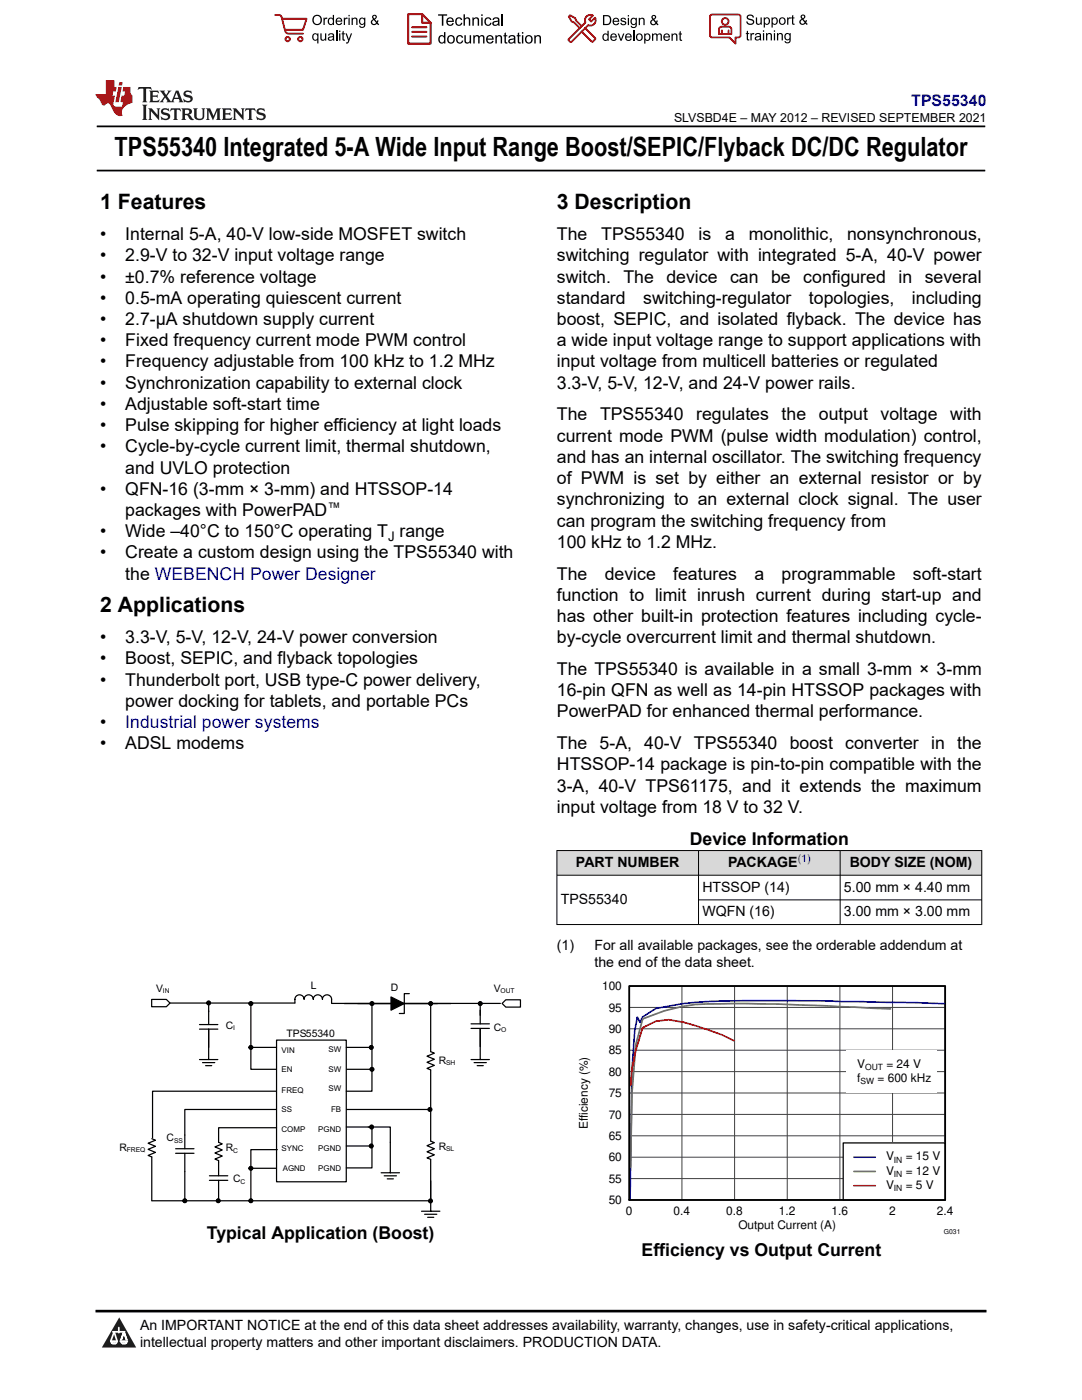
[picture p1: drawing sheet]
<svg xmlns="http://www.w3.org/2000/svg" width="216mm" height="279mm" viewBox="0 0 216 279" stroke-linecap="round" stroke-linejoin="round" font-family="sans-serif">
<path d="M19.3 25.2h177.3M19.3 34h177.3" fill="none" stroke="#000" stroke-width=".35"/>
<g fill="#d8d8d8">
<path d="M111.1 169.7h84.8v5h-84.8z" fill-rule="evenodd"/>
<path d="M111.2 169.8h28.1v4.8h-28.1z" fill-rule="evenodd"/>
<path d="M139.4 169.8h28.2v4.8h-28.2z" fill-rule="evenodd"/>
<path d="M167.7 169.8h28.1v4.8h-28.1z" fill-rule="evenodd"/>
</g>
<path d="M111.1 169.7h84.9M111.1 174.7h84.9M111.1 169.7v14.9M139.4 169.7v14.9M139.4 179.6h56.6M167.6 169.7v14.9M195.9 169.7v14.9M111.1 184.5h84.9" fill="none" stroke="#000" stroke-width=".2"/>
<path d="M78 199l2.7 1.3-2.7 1.3zM81.7 198.3h-1v4h-1M55.9 217.8h-25.5v9.3M68.7 200.3h21.3M86.1 221.4h-49.2v5.1" fill="none" stroke="#000" stroke-width=".24"/>
<path d="M78 199l2.7 1.3-2.7 1.3z" fill-rule="evenodd" fill="#000"/>
<path d="M55.2 207.6h13.9v28.3h-13.9z" fill-rule="evenodd" fill="#fff"/>
<g fill="none" stroke="#000" stroke-width=".24">
<path d="M33.9 200.2h24.9v-.8a.92 .92 0 0 1 1-.9 .92 .92 0 0 1 .9 .9 .92 .92 0 0 1 .9-.9 .92 .92 0 0 1 .9 .9 .92 .92 0 0 1 .9-.9 .92 .92 0 0 1 .9 .9 .92 .92 0 0 1 1-.9 .92 .92 0 0 1 .9 .9v.8M39.8 211.5h3.7M39.8 205.4h3.7M39.8 204.5h3.7M40.4 212.1h2.5M41 212.7h1.2M41.6 200.2v4.3M41.6 205.4v6.1M50.1 200.3v13.1h4.9M50.1 209h5.1M55.2 207.6h13.9v28.3h-13.9zM66.2 200.3h33.6"/>
<path d="M69.1 209h5M69.2 213.4h5M74.2 200.3v17.5h-5.1M85.9 200.3v9.6l.8 .3-1.5 .6 1.5 .6-1.5 .6 1.5 .6-1.5 .6 .7 .3v14.2l.8 .3-1.5 .6 1.5 .7-1.5 .6 1.5 .6-1.5 .6 .7 .3v8.2h-55.6M94 211.5h3.7M94 205.2h3.7M94 204.3h3.7M94.6 212.1h2.4M95.2 212.7h1.2M95.8 200.3v4M95.8 205.2v6.3M30.3 227.3l.7 .3-1.4 .6 1.4 .6-1.4 .6 1.4 .6-1.4 .6 .7 .3v8.7"/>
<path d="M35 230.2h3.7M35 229.3h3.7M36.9 226.5v2.8M36.9 230.2v9.4M41.8 234.7h3.6M41.8 235.6h3.6M43.6 235.6v3.6M50.1 233.2h4.9M55.2 225.1h-11.6v2.9l.8 .3-1.5 .6 1.5 .6-1.5 .6 1.5 .6-1.5 .6 .7 .3v3.1M55.3 229.4h-5.2v10.2M69.1 224.9h5.1v8.2h-5.1M69.1 228.7h5"/>
<path d="M73.5 224.9h4.4v9.2M76.1 234.1h3.6M76.7 234.7h2.4M77.3 235.3h1.2"/>
<circle cx="41.6" cy="200.2" r=".37"/>
<circle cx="50.1" cy="200.3" r=".37"/>
<circle cx="50.1" cy="209" r=".37"/>
<circle cx="74.1" cy="209" r=".37"/>
<circle cx="74.2" cy="213.4" r=".37"/>
<circle cx="74.2" cy="200.3" r=".37"/>
<circle cx="85.9" cy="200.3" r=".37"/>
<circle cx="95.8" cy="200.3" r=".37"/>
<circle cx="36.9" cy="239.6" r=".37"/>
<circle cx="43.5" cy="239.6" r=".37"/>
<circle cx="50.1" cy="233.2" r=".37"/>
<circle cx="50.1" cy="239.6" r=".37"/>
<circle cx="74.1" cy="228.7" r=".37"/>
<circle cx="74.2" cy="224.9" r=".36"/>
<circle cx="85.8" cy="221.4" r=".37"/>
</g>
<g fill="#000">
<circle cx="41.6" cy="200.2" r=".37"/>
<circle cx="50.1" cy="200.3" r=".37"/>
<circle cx="50.1" cy="209" r=".37"/>
<circle cx="74.1" cy="209" r=".37"/>
<circle cx="74.2" cy="213.4" r=".37"/>
<circle cx="74.2" cy="200.3" r=".37"/>
<circle cx="85.9" cy="200.3" r=".37"/>
<circle cx="95.8" cy="200.3" r=".37"/>
<circle cx="36.9" cy="239.6" r=".37"/>
<circle cx="43.5" cy="239.6" r=".37"/>
<circle cx="50.1" cy="233.2" r=".37"/>
<circle cx="50.1" cy="239.6" r=".37"/>
<circle cx="74.1" cy="228.7" r=".37"/>
<circle cx="74.2" cy="224.9" r=".36"/>
<circle cx="85.8" cy="221.4" r=".37"/>
</g>
<g fill="none" stroke="#000" stroke-width=".2">
<circle cx="41.6" cy="200.2" r=".37"/>
<circle cx="50.1" cy="200.3" r=".37"/>
<circle cx="50.1" cy="209" r=".37"/>
<circle cx="74.1" cy="209" r=".37"/>
<circle cx="74.2" cy="213.4" r=".37"/>
<circle cx="74.2" cy="200.3" r=".37"/>
<circle cx="85.9" cy="200.3" r=".37"/>
<circle cx="95.8" cy="200.3" r=".37"/>
<circle cx="36.9" cy="239.6" r=".37"/>
<circle cx="43.5" cy="239.6" r=".37"/>
<circle cx="50.1" cy="233.2" r=".37"/>
<circle cx="50.1" cy="239.6" r=".37"/>
<circle cx="74.1" cy="228.7" r=".37"/>
<circle cx="74.2" cy="224.9" r=".36"/>
<circle cx="85.8" cy="221.4" r=".37"/>
</g>
<path d="M30.3 199.5h2.9l.7 .7-.7 .7h-2.9z" fill-rule="evenodd" fill="#fff"/>
<path d="M30.3 199.5h2.9l.7 .7-.7 .7h-2.9z" fill="none" stroke="#000" stroke-width=".24"/>
<path d="M100.2 200.3l.7-.8h3v1.5h-3z" fill-rule="evenodd" fill="#fff"/>
<g fill="none" stroke="#000" stroke-width=".24">
<path d="M100.2 200.3l.7-.8h3v1.5h-3zM85.9 235.7v6M84.1 241.7h3.7M84.7 242.3h2.5M85.3 242.9h1.3"/>
<circle cx="85.9" cy="239.7" r=".37"/>
</g>
<circle cx="85.9" cy="239.7" r=".37" fill="#000"/>
<circle cx="85.9" cy="239.7" r=".37" fill="none" stroke="#000" stroke-width=".2"/>
<path d="M125.6 196.8h63v42.7h-63z" fill="none" stroke="#000" stroke-width=".25"/>
<g fill="none" stroke="#414141" stroke-width=".2">
<path d="M125.6 196.8h63v42.7h-63zM136.1 196.8v42.7M146.6 196.8v42.7M157.1 196.8v42.7M167.6 196.8v42.7M178.1 196.8v42.7M125.6 218.1h63M125.6 213.9h63M125.6 209.6h63M125.6 205.3h63M125.6 201.1h63M125.6 235.2h63"/>
<path d="M125.6 230.9h63M125.6 226.7h63M125.6 222.4h63"/>
</g>
<path d="M188.7 200.3l-25.9-.6a361.8 361.8 0 0 0-24 .3l-2.6 .3-5.3 1-2.7 1.6-.5 1.1-.5-1-.6 2.8-.5 7.5-.4 26.2" fill="none" stroke="#00f" stroke-width=".34"/>
<path d="M177.7 201.3l-12.8-.6a335.3 335.3 0 0 0-26.2-.2 38 38 0 0 0-10.5 2.8l-1.3 5.2-.8 9.8-.3 14.6" fill="none" stroke="#6e8a3d" stroke-width=".34"/>
<path d="M146.4 207.7a44.6 44.6 0 0 0-13-4.2l-2.6 .3-2.6 1.3-1.3 4.5-.8 3.7-.3 3.3" fill="none" stroke="#f00" stroke-width=".34"/>
<path d="M168.3 228.1h20.3v11.4h-20.3z" fill="#fff"/>
<path d="M168.3 228.1h20.3v11.4h-20.3z" fill="none" stroke="#000" stroke-width=".25"/>
<path d="M170.4 230.9h4.3" fill="none" stroke="#00f" stroke-width=".34"/>
<path d="M170.4 233.8h4.3" fill="none" stroke="#6e8a3d" stroke-width=".34"/>
<path d="M170.4 236.6h4.3" fill="none" stroke="#f00" stroke-width=".34"/>
<path d="M168.9 209.6h18v8.5h-18z" fill="#fff"/>
<path d="M125.6 196.8h63v42.7h-63z" fill="none" stroke="#000" stroke-width=".34"/>
<path d="M0 0h215.9v23.8h-215.9z" fill-rule="evenodd" fill="#fff"/>
<path d="M27.7 17.4l-.2 .6 .5-.3h.6v.1v2.2l-.2 .4h1l-.2-.4v-2.2v-.1h.5l.5 .3-.1-.6zM29.8 18.1l.2 .4v1.5l-.2 .4h1.9l.1-.6a1.08 1.08 0 0 1-1.3 .2v-.7h.6l.4 .2v-.6l-.4 .2h-.6v-.6l.2-.1a1 1 0 0 1 1 .2l-.1-.5zM31.8 18.1l1 1.1-1 1.2h.9l-.2-.2 .4-.7 .5 .7-.2 .2h1.6l-.2-.2 .1-.4h1l.1 .4-.1 .2h.9l-.2-.3-.8-2h-.5l-1 2.2-.8-1.1 .9-1.1h-.8l.2 .2-.5 .7-.3-.7 .1-.2zM35.2 18.5l.4 1h-.8zM36.8 18.2a.65 .65 0 0 0-.2 .7 .65 .65 0 0 0 .6 .5l.7 .2 .1 .2a.79 .79 0 0 1-.7 .4 .79 .79 0 0 1-.7-.5l.1 .7 .2-.1a.93 .93 0 0 0 1.1 .1 .93 .93 0 0 0 .4-1 1.46 1.46 0 0 0-1.2-.6l-.1-.3a1.09 1.09 0 0 1 1.2 .2l-.2-.6-.1 .1-.6-.2zM28.4 20.9l.2 .4v2.3l-.2 .3h1l-.2-.3v-2.3l.2-.4zM29.6 21.6l.2 .4v1.6l-.2 .3h.8l-.3-.3v-1.4l1.7 1.8v-2l.2-.4h-.8l.2 .2 .1 1.1-1.2-1.3zM32.3 21.8a.65 .65 0 0 0-.2 .7 .65 .65 0 0 0 .7 .4l.6 .2 .1 .2a.79 .79 0 0 1-.7 .4 .79 .79 0 0 1-.7-.5l.1 .7 .2-.1a.93 .93 0 0 0 1.1 .1 .93 .93 0 0 0 .4-.9 1.46 1.46 0 0 0-1.2-.6l-.1-.4a1.09 1.09 0 0 1 1.2 .2l-.2-.6-.1 .1-.6-.1zM34.1 21.6l-.1 .7a.63 .63 0 0 1 .7-.4l.1 1.7-.3 .3h1l-.2-.3v-1.7a.66 .66 0 0 1 .8 .4l-.1-.7zM36.2 21.6l.2 .4v1.6l-.2 .3h.9l-.2-.2v-.7h.5l.1 .2a.79 .79 0 0 0 1.2 .6l-1-.9a.61 .61 0 0 0 .6-.6 .61 .61 0 0 0-.5-.6zM36.9 21.9h.2a.47 .47 0 0 1 .5 .1 .47 .47 0 0 1 .1 .5l-.2 .2h-.6zM38.5 21.6l.2 .2a2.27 2.27 0 0 0 .4 2 1.04 1.04 0 0 0 1.7-.7v-1.3l.2-.2h-.8l.2 .4v1.1a.6 .6 0 0 1-.6 .6 .6 .6 0 0 1-.6-.6v-1.1l.3-.4zM41.1 21.6l.2 .4v1.6l-.2 .3h.7l-.2-.3v-1.5l.9 1.9 .8-1.9v1.5l-.2 .3h1l-.3-.3v-1.6l.3-.4h-.8l-.7 1.5-.7-1.5zM44.3 21.6l.2 .4v1.6l-.2 .3h1.9l.1-.5a1.09 1.09 0 0 1-1.3 .1v-.6h.6l.4 .1v-.6l-.4 .2h-.6v-.6l.2-.1a1.01 1.01 0 0 1 1 .3l-.1-.6zM46.4 21.6l.3 .4v1.6l-.3 .3h.8l-.2-.3v-1.4l1.6 1.8v-2l.2-.4h-.7l.2 .2v1.1l-1.2-1.3zM49 21.6l-.1 .7a.63 .63 0 0 1 .8-.4v1.7l-.3 .3h1l-.2-.3v-1.7a.66 .66 0 0 1 .8 .4l-.1-.7zM51.4 21.8a.65 .65 0 0 0-.2 .7 .65 .65 0 0 0 .6 .4l.6 .2 .2 .2a.79 .79 0 0 1-.8 .4 .79 .79 0 0 1-.6-.5l.1 .7 .2-.1a.93 .93 0 0 0 1 .1 .93 .93 0 0 0 .5-.9 1.46 1.46 0 0 0-1.3-.6l-.1-.4a1.09 1.09 0 0 1 1.3 .2l-.2-.6-.2 .1-.5-.1z" fill="#231f20"/>
<path d="M21.1 16v2.8h-2.1l.1 .3 .9 1a.95 .95 0 0 0 .9 .9 .59 .59 0 0 1 .6-.4 .59 .59 0 0 1 .5 .4l.4 .8a1.59 1.59 0 0 0 2.1 1.3 1.61 1.61 0 0 1 1-2.2l1-.4-.1-1.5a1.59 1.59 0 0 1-.4-1.6h-1.4l-.2 .9h.5l-.1 .8h-.5l-.2 1v.2l.4 .1-.2 .9h-.6a.73 .73 0 0 1-1.1-.7l.3-1.5h-.5l.2-.8h.5l.2-.9h-.5v-1.4zM23.6 17.4l-.6 3h.7l.6-3zM23.8 16.4l-.1 .7h.7l.1-.7z" fill="#ed1c24"/>
<g fill="#000">
<path d="M62.3 4a1 1 0 0 1 2 0 1 1 0 0 1-2 0zM62.8 3.4a.78 .78 0 0 0-.1 1.1 .78 .78 0 0 0 1.1 .1 .78 .78 0 0 0 .1-1.1 .78 .78 0 0 0-1.1-.1z" fill-rule="evenodd"/>
<path d="M62.5 6.8l.4-.2 .4 .3v-.2h.2v2h-.2v-.7a.68 .68 0 0 1-.9-.1 .68 .68 0 0 1 0-.9zM62.6 7a.51 .51 0 0 0-.1 .6 .51 .51 0 0 0 .7 .2 .51 .51 0 0 0 .1-.7 .51 .51 0 0 0-.7-.1z" fill-rule="evenodd"/>
<path d="M64.5 3.5h.3v.3l.1-.3h.3l.1 .1-.1 .2a.32 .32 0 0 0-.3 0 .32 .32 0 0 0-.1 .4v.8h-.3z" fill-rule="evenodd"/>
<path d="M63.9 6.7h.3v.8a.36 .36 0 0 0 .3 .4 .36 .36 0 0 0 .4-.5v-.7h.2v1.4h-.2v-.2a.51 .51 0 0 1-.6 .2 .51 .51 0 0 1-.4-.5z" fill-rule="evenodd"/>
<path d="M65.6 3.7l.4-.2 .4 .2v-.7h.3v2h-.3v-.2a.7 .7 0 0 1-1-.1 .7 .7 0 0 1 .2-1zM65.8 3.8a.51 .51 0 0 0-.1 .7 .51 .51 0 0 0 .6 .2 .51 .51 0 0 0 .1-.7 .51 .51 0 0 0-.6-.2z" fill-rule="evenodd"/>
<path d="M65.6 6.8a.66 .66 0 0 1 .8-.1 .66 .66 0 0 1 .3 .8v.6h-.2l-.1-.2a.52 .52 0 0 1-.7 .2 .52 .52 0 0 1-.2-.6l.3-.2a.42 .42 0 0 0 .6-.3l-.3-.2-.3 .1-.1 .2h-.3zM65.7 7.6a.35 .35 0 0 0 .3 .4 .35 .35 0 0 0 .4-.4v-.2z" fill-rule="evenodd"/>
<path d="M67.7 6.1h.2v.3h-.2zM67.7 6.7h.2v1.4h-.2z" fill-rule="evenodd"/>
<path d="M67.1 3.7a.68 .68 0 0 1 .9-.1 .68 .68 0 0 1 .3 .7h-1.1a.42 .42 0 0 0 .3 .5 .42 .42 0 0 0 .5-.3h.3a.73 .73 0 0 1-1.1 .4 .73 .73 0 0 1-.1-1.2zM67.4 3.8l-.2 .3h.8l-.2-.4z" fill-rule="evenodd"/>
<path d="M68.6 3.5h.2v.3l.2-.3h.3l.1 .1-.1 .2a.32 .32 0 0 0-.4 0 .32 .32 0 0 0-.1 .4v.8h-.2z" fill-rule="evenodd"/>
<path d="M68.3 6.3l.3-.1v.5h.2v.1h-.2v.9l.3 .4a.36 .36 0 0 1-.4 0 .36 .36 0 0 1-.2-.4v-.9h-.1v-.1h.1z" fill-rule="evenodd"/>
<path d="M68.9 6.7h.3l.4 1.1 .4-1.1h.3l-.6 1.4a.51 .51 0 0 1-.6 .6l-.1-.3h.3l.2-.3z" fill-rule="evenodd"/>
<path d="M69.5 3h.3v.3h-.3zM69.5 3.5h.3v1.5h-.3z" fill-rule="evenodd"/>
<path d="M70.2 3.5h.2v.2a.52 .52 0 0 1 .6-.2 .52 .52 0 0 1 .3 .6v.9h-.2v-.9a.34 .34 0 0 0-.3-.4 .34 .34 0 0 0-.4 .3v1h-.2z" fill-rule="evenodd"/>
<path d="M71.8 3.7l.4-.2 .5 .2v-.2h.2v1.3a.64 .64 0 0 1-.5 .8 .64 .64 0 0 1-.7-.5h.2a.41 .41 0 0 0 .5 .2 .41 .41 0 0 0 .2-.5 .69 .69 0 0 1-.9-.1 .69 .69 0 0 1 .1-1zM72 3.8a.5 .5 0 0 0-.1 .7 .5 .5 0 0 0 .7 .1 .5 .5 0 0 0 .1-.6 .5 .5 0 0 0-.7-.2z" fill-rule="evenodd"/>
<path d="M74.4 3.1a.47 .47 0 0 1 .7 .1 .47 .47 0 0 1-.3 .7l.4 .4 .1-.3 .2 .1-.1 .4 .3 .3-.2 .2-.3-.3a.63 .63 0 0 1-1 .1 .63 .63 0 0 1 .3-1l-.3-.4zM74.5 3.4a.27 .27 0 0 0 .5 0 .27 .27 0 0 0-.5 0zM74.4 4.1a.4 .4 0 0 0 0 .6 .4 .4 0 0 0 .6-.1l-.4-.6z" fill-rule="evenodd"/>
<path d="M87.4 2.9h1.8v.2h-.7v2h-.3v-2h-.8z" fill-rule="evenodd"/>
<path d="M87.6 7.2l.5-.2 .5 .2v-.8h.3v2.3h-.3v-.2a.76 .76 0 0 1-1-.1 .76 .76 0 0 1-.1-1zM87.9 7.4a.58 .58 0 0 0-.2 .7 .58 .58 0 0 0 .8 .2 .58 .58 0 0 0 .1-.7 .58 .58 0 0 0-.7-.2z" fill-rule="evenodd"/>
<path d="M89.5 7.2a.81 .81 0 0 1 1.1 .1 .81 .81 0 0 1-.2 1.2 .81 .81 0 0 1-1.1-.2l-.1-.7zM89.6 7.4a.57 .57 0 0 0 0 .8 .57 .57 0 0 0 .8 0 .57 .57 0 0 0 0-.7 .57 .57 0 0 0-.8-.1z" fill-rule="evenodd"/>
<path d="M89.3 3.7a.77 .77 0 0 1 .9-.2 .77 .77 0 0 1 .4 .9h-1.3a.48 .48 0 0 0 .4 .5 .48 .48 0 0 0 .6-.3h.3a.83 .83 0 0 1-1.3 .4 .83 .83 0 0 1 0-1.3zM89.5 3.8l-.2 .4h1l-.3-.5z" fill-rule="evenodd"/>
<path d="M91 3.7a.7 .7 0 0 1 1.2 .3h-.2a.45 .45 0 0 0-.6-.3 .45 .45 0 0 0-.3 .6 .45 .45 0 0 0 .3 .6 .45 .45 0 0 0 .6-.4l.3 .1a.76 .76 0 0 1-1.1 .5 .76 .76 0 0 1-.3-1.1z" fill-rule="evenodd"/>
<path d="M91.2 7.2a.7 .7 0 0 1 1.2 .3l-.3 .1a.45 .45 0 0 0-.5-.4 .45 .45 0 0 0-.3 .7 .45 .45 0 0 0 .3 .6 .45 .45 0 0 0 .6-.4h.2a.76 .76 0 0 1-1 .5 .76 .76 0 0 1-.4-1.1z" fill-rule="evenodd"/>
<path d="M92.5 2.9h.3v.8a.59 .59 0 0 1 .7-.2 .59 .59 0 0 1 .3 .6v1h-.2v-1a.4 .4 0 0 0-.5-.4 .4 .4 0 0 0-.3 .5v.9h-.3z" fill-rule="evenodd"/>
<path d="M92.7 7h.2v.9a.41 .41 0 0 0 .5 .6 .41 .41 0 0 0 .3-.6v-.9h.3v1.7h-.3v-.3a.58 .58 0 0 1-.7 .3 .58 .58 0 0 1-.3-.7z" fill-rule="evenodd"/>
<path d="M94.3 3.5h.2v.2a.59 .59 0 0 1 .7-.2 .59 .59 0 0 1 .4 .6v1h-.3v-1a.41 .41 0 0 0-.4-.4 .41 .41 0 0 0-.4 .5v.9h-.2z" fill-rule="evenodd"/>
<path d="M94.4 7h.3v.3a.56 .56 0 0 1 1 0 .54 .54 0 0 1 .6-.3 .54 .54 0 0 1 .4 .5v1.2h-.3v-1.1a.34 .34 0 0 0-.3-.4 .34 .34 0 0 0-.4 .3v1.2h-.3v-1.1a.38 .38 0 0 0-.5-.3 .38 .38 0 0 0-.2 .5v.9h-.3z" fill-rule="evenodd"/>
<path d="M96 2.9h.3v.3h-.3zM96 3.5h.3v1.6h-.3z" fill-rule="evenodd"/>
<path d="M96.8 3.7a.7 .7 0 0 1 1.3 .3h-.3a.45 .45 0 0 0-.6-.3 .45 .45 0 0 0-.3 .6 .45 .45 0 0 0 .3 .6 .45 .45 0 0 0 .6-.4l.3 .1a.76 .76 0 0 1-1.1 .5 .76 .76 0 0 1-.3-1.1z" fill-rule="evenodd"/>
<path d="M97.2 7.2a.77 .77 0 0 1 .9-.1 .77 .77 0 0 1 .4 .8h-1.2a.48 .48 0 0 0 .3 .6 .48 .48 0 0 0 .6-.4l.3 .1a.83 .83 0 0 1-1.3 .3 .83 .83 0 0 1 0-1.3zM97.4 7.4l-.1 .3h.9l-.2-.4z" fill-rule="evenodd"/>
<path d="M98.8 7h.3v.3a.59 .59 0 0 1 .7-.3 .59 .59 0 0 1 .4 .7v1h-.3v-1a.41 .41 0 0 0-.5-.5 .41 .41 0 0 0-.3 .6v.9h-.3z" fill-rule="evenodd"/>
<path d="M98.4 3.7a.74 .74 0 0 1 1-.2 .74 .74 0 0 1 .3 .9v.7h-.3v-.2a.59 .59 0 0 1-.8 .3 .59 .59 0 0 1-.3-.8l1.1-.3a.42 .42 0 0 0-.4-.4 .42 .42 0 0 0-.5 .3h-.2zM98.6 4.5a.36 .36 0 0 0 .2 .5 .36 .36 0 0 0 .5-.2l.1-.5z" fill-rule="evenodd"/>
<path d="M100.7 6.6l.2-.1v.5h.3v.2h-.3v1l.1 .2h.2l.1 .3a.41 .41 0 0 1-.5-.1 .41 .41 0 0 1-.1-.4v-1h-.2v-.2h.2z" fill-rule="evenodd"/>
<path d="M101.6 7.2a.74 .74 0 0 1 .9-.2 .74 .74 0 0 1 .3 1l.1 .7h-.3v-.2a.59 .59 0 0 1-.8 .2 .59 .59 0 0 1-.3-.8l1-.3a.42 .42 0 0 0-.3-.4 .42 .42 0 0 0-.5 .3h-.3zM101.8 8.1a.36 .36 0 0 0 .1 .5 .36 .36 0 0 0 .5-.3l.2-.4z" fill-rule="evenodd"/>
<path d="M103.3 6.6l.3-.1v.5h.3v.2h-.3v1l.1 .2h.2v.3a.41 .41 0 0 1-.5-.1 .41 .41 0 0 1-.1-.4v-1h-.2v-.2h.2z" fill-rule="evenodd"/>
<path d="M104.1 6.4h.3v.3h-.3zM104.1 7h.3v1.7h-.3z" fill-rule="evenodd"/>
<path d="M105 7.2a.81 .81 0 0 1 1.1 .1 .81 .81 0 0 1-.1 1.2 .81 .81 0 0 1-1.2-.2v-.7zM105.2 7.4a.57 .57 0 0 0-.1 .8 .57 .57 0 0 0 .8 0 .57 .57 0 0 0 0-.7 .57 .57 0 0 0-.7-.1z" fill-rule="evenodd"/>
<path d="M106.6 7h.3v.3a.59 .59 0 0 1 .7-.3 .59 .59 0 0 1 .4 .7v1h-.3v-1a.41 .41 0 0 0-.5-.5 .41 .41 0 0 0-.3 .6v.9h-.3z" fill-rule="evenodd"/>
<path d="M120.3 3h.7a1 1 0 0 1 1 1 1 1 0 0 1-1 1h-.7zM120.6 3.2v1.6h.4a.77 .77 0 0 0 .7-.8 .77 .77 0 0 0-.7-.8z" fill-rule="evenodd"/>
<path d="M120.4 6.9l.4-.2 .4 .2v-.8h.3v2h-.3v-.1a.7 .7 0 0 1-.9-.2 .7 .7 0 0 1 .1-.9zM120.6 7a.51 .51 0 0 0-.1 .7 .51 .51 0 0 0 .6 .1 .51 .51 0 0 0 .1-.6 .51 .51 0 0 0-.6-.2z" fill-rule="evenodd"/>
<path d="M122 6.9a.68 .68 0 0 1 .8-.2 .68 .68 0 0 1 .3 .8h-1.1a.42 .42 0 0 0 .3 .5 .42 .42 0 0 0 .5-.3h.3a.73 .73 0 0 1-1.1 .3 .73 .73 0 0 1 0-1.1zM122.2 7l-.2 .3h.8l-.2-.4z" fill-rule="evenodd"/>
<path d="M122.4 3.7a.68 .68 0 0 1 .8-.1 .68 .68 0 0 1 .4 .8h-1.1a.42 .42 0 0 0 .3 .4 .42 .42 0 0 0 .5-.3l.3 .1a.73 .73 0 0 1-1.2 .3 .73 .73 0 0 1 0-1.2zM122.6 3.8l-.1 .3h.8l-.2-.3z" fill-rule="evenodd"/>
<path d="M123.9 3.7l.1-.1a.62 .62 0 0 1 .9 .3l-.2 .1a.29 .29 0 0 0-.3-.3 .29 .29 0 0 0-.3 .3l.1 .1a.58 .58 0 0 1 .6 .1 .58 .58 0 0 1 .1 .6 .67 .67 0 0 1-1.1-.2l.2-.1a.33 .33 0 0 0 .4 .4 .33 .33 0 0 0 .3-.4 .71 .71 0 0 1-.9-.6z" fill-rule="evenodd"/>
<path d="M123.3 6.7h.2l.4 1.2 .4-1.2h.3l-.6 1.4h-.2z" fill-rule="evenodd"/>
<path d="M125.3 3h.2v.3h-.2zM125.3 3.6h.2v1.4h-.2z" fill-rule="evenodd"/>
<path d="M124.9 6.9a.68 .68 0 0 1 .8-.2 .68 .68 0 0 1 .4 .8h-1.1a.42 .42 0 0 0 .3 .5 .42 .42 0 0 0 .5-.3h.3a.73 .73 0 0 1-1.2 .3 .73 .73 0 0 1 0-1.1zM125.1 7l-.1 .3h.8l-.2-.4z" fill-rule="evenodd"/>
<path d="M126 3.7l.4-.2 .4 .2v-.1h.3v1.2a.64 .64 0 0 1-.5 .8 .64 .64 0 0 1-.8-.5l.3 .1a.41 .41 0 0 0 .5 .2 .41 .41 0 0 0 .2-.6 .69 .69 0 0 1-.9-.1 .69 .69 0 0 1 .1-1zM126.2 3.9a.5 .5 0 0 0-.1 .6 .5 .5 0 0 0 .6 .2 .5 .5 0 0 0 .2-.7 .5 .5 0 0 0-.7-.1z" fill-rule="evenodd"/>
<path d="M126.9 7.4a.73 .73 0 0 1 1.4 0 .73 .73 0 0 1-1.4 0zM127.3 7a.5 .5 0 0 0-.1 .7 .5 .5 0 0 0 .7 0 .5 .5 0 0 0 0-.6 .5 .5 0 0 0-.6-.1z" fill-rule="evenodd"/>
<path d="M127.5 3.6h.2v.2a.52 .52 0 0 1 .6-.3 .52 .52 0 0 1 .3 .6v.9h-.2v-.9a.34 .34 0 0 0-.3-.4 .34 .34 0 0 0-.4 .3v1h-.2z" fill-rule="evenodd"/>
<path d="M128.5 6.7h.3v.2a.67 .67 0 0 1 .9 0 .67 .67 0 0 1 0 .9 .55 .55 0 0 1-.9 .2v.7h-.3zM128.9 7a.5 .5 0 0 0-.1 .7 .5 .5 0 0 0 .6 .1 .5 .5 0 0 0 .2-.6 .5 .5 0 0 0-.7-.2z" fill-rule="evenodd"/>
<path d="M130.1 6.7h.2v.2a.49 .49 0 0 1 .9 0l.4-.2a.42 .42 0 0 1 .5 .4v1h-.3v-.9a.3 .3 0 0 0-.2-.3 .3 .3 0 0 0-.4 .2v1h-.2v-.9a.33 .33 0 0 0-.5-.3 .33 .33 0 0 0-.2 .5v.7h-.2z" fill-rule="evenodd"/>
<path d="M130.1 3.1a.47 .47 0 0 1 .8 .1 .47 .47 0 0 1-.3 .7l.3 .4 .1-.2h.3l-.2 .5 .3 .3-.2 .2-.3-.3a.63 .63 0 0 1-1 .1 .63 .63 0 0 1 .3-1l-.2-.5zM130.2 3.5a.27 .27 0 0 0 .5 0 .27 .27 0 0 0-.5 0zM130.2 4.1a.4 .4 0 0 0 0 .7 .4 .4 0 0 0 .6-.2l-.5-.6z" fill-rule="evenodd"/>
<path d="M132.5 6.9a.68 .68 0 0 1 .9-.2 .68 .68 0 0 1 .3 .8h-1.1a.42 .42 0 0 0 .3 .5 .42 .42 0 0 0 .5-.3h.3a.73 .73 0 0 1-1.1 .3 .73 .73 0 0 1-.1-1.1zM132.7 7l-.1 .3h.8l-.2-.4z" fill-rule="evenodd"/>
<path d="M134 6.7h.2v.2a.52 .52 0 0 1 .6-.2 .52 .52 0 0 1 .4 .6v.8h-.3v-.8a.34 .34 0 0 0-.2-.4 .34 .34 0 0 0-.4 .2l-.1 1h-.2z" fill-rule="evenodd"/>
<path d="M135.6 6.3l.2-.1v.5h.3v.2h-.3v.8l.3 .4a.36 .36 0 0 1-.4 0 .36 .36 0 0 1-.1-.4v-.8h-.2v-.2h.2z" fill-rule="evenodd"/>
<path d="M149.2 3a.8 .8 0 0 1 1.2 .5h-.2a.44 .44 0 0 0-.5-.4 .44 .44 0 0 0-.4 .5l.2 .1a.9 .9 0 0 1 1 .8 .84 .84 0 0 1-.9 .5 .84 .84 0 0 1-.7-.7h.3a.52 .52 0 0 0 .5 .5 .52 .52 0 0 0 .5-.6l-.2-.1a.85 .85 0 0 1-1-.8z" fill-rule="evenodd"/>
<path d="M149 6.3l.3-.2v.5h.2v.2h-.2v.9l.2 .4a.36 .36 0 0 1-.4-.1 .36 .36 0 0 1-.1-.4v-.8h-.2v-.2h.2z" fill-rule="evenodd"/>
<path d="M149.7 6.6h.3v.2l.1-.2h.3l.1 .1-.1 .2a.32 .32 0 0 0-.3 0 .32 .32 0 0 0-.1 .4v.8h-.3z" fill-rule="evenodd"/>
<path d="M150.7 6.8a.66 .66 0 0 1 .9-.2 .66 .66 0 0 1 .3 .9v.6h-.2l-.1-.2a.52 .52 0 0 1-.7 .2 .52 .52 0 0 1-.2-.7l.2-.1a.42 .42 0 0 0 .7-.3l-.3-.2h-.3l-.1 .3-.3-.1zM150.9 7.5a.35 .35 0 0 0 .3 .5 .35 .35 0 0 0 .4-.4v-.3z" fill-rule="evenodd"/>
<path d="M150.8 3.5h.3v.8a.36 .36 0 0 0 .3 .5 .36 .36 0 0 0 .4-.5v-.8h.2v1.4h-.2v-.2a.51 .51 0 0 1-.6 .3 .51 .51 0 0 1-.4-.6z" fill-rule="evenodd"/>
<path d="M152.2 6.1h.3v.2h-.3zM152.2 6.6h.3v1.5h-.3z" fill-rule="evenodd"/>
<path d="M152.4 3.5h.2v.2a.67 .67 0 0 1 .9 0 .67 .67 0 0 1 .1 .9 .55 .55 0 0 1-1 .2v.7h-.2zM152.7 3.8a.5 .5 0 0 0-.1 .7 .5 .5 0 0 0 .7 .1 .5 .5 0 0 0 .1-.6 .5 .5 0 0 0-.7-.2z" fill-rule="evenodd"/>
<path d="M152.9 6.6h.2v.2a.52 .52 0 0 1 .6-.2 .52 .52 0 0 1 .3 .6v.9h-.2v-.9a.34 .34 0 0 0-.3-.4 .34 .34 0 0 0-.4 .2v1.1h-.2z" fill-rule="evenodd"/>
<path d="M153.9 3.5h.3v.2a.67 .67 0 0 1 .9 0 .67 .67 0 0 1 0 .9 .55 .55 0 0 1-.9 .2v.7h-.3zM154.3 3.8a.5 .5 0 0 0-.1 .7 .5 .5 0 0 0 .6 .1 .5 .5 0 0 0 .2-.6 .5 .5 0 0 0-.7-.2z" fill-rule="evenodd"/>
<path d="M154.4 6.1h.3v.2h-.3zM154.4 6.6h.3v1.5h-.3z" fill-rule="evenodd"/>
<path d="M155 6.6h.3v.2a.52 .52 0 0 1 .6-.2 .52 .52 0 0 1 .3 .6v.9h-.2v-.9a.34 .34 0 0 0-.3-.4 .34 .34 0 0 0-.4 .2v1.1h-.3z" fill-rule="evenodd"/>
<path d="M155.4 4.2a.75 .75 0 0 1 1.5 0 .75 .75 0 0 1-1.5 0zM155.8 3.8a.5 .5 0 0 0-.1 .7 .5 .5 0 0 0 .8 0 .5 .5 0 0 0 0-.7 .5 .5 0 0 0-.7 0z" fill-rule="evenodd"/>
<path d="M156.7 6.8l.4-.2 .5 .2v-.2h.2v1.3a.64 .64 0 0 1-.5 .7 .64 .64 0 0 1-.8-.4h.3a.41 .41 0 0 0 .5 .2 .41 .41 0 0 0 .2-.5 .69 .69 0 0 1-.9-.1 .69 .69 0 0 1 .1-1zM156.9 6.9a.5 .5 0 0 0-.1 .7 .5 .5 0 0 0 .6 .1 .5 .5 0 0 0 .2-.7 .5 .5 0 0 0-.7-.1z" fill-rule="evenodd"/>
<path d="M157.1 3.5h.2v.2l.1-.2h.3h.2l-.1 .3a.32 .32 0 0 0-.4 0 .32 .32 0 0 0-.1 .4v.7h-.2z" fill-rule="evenodd"/>
<path d="M158 3.1l.3-.1v.5h.2v.2h-.2v.8l.3 .4a.36 .36 0 0 1-.4 0 .36 .36 0 0 1-.2-.4v-.8h-.1v-.2h.1z" fill-rule="evenodd"/>
<path d="M159.9 3a.47 .47 0 0 1 .7 .1 .47 .47 0 0 1-.3 .7l.4 .5 .1-.3h.2l-.1 .5 .3 .3-.2 .2-.3-.3a.63 .63 0 0 1-1 .1 .63 .63 0 0 1 .3-1l-.3-.5zM160 3.4a.27 .27 0 0 0 .5 0 .27 .27 0 0 0-.5 0zM159.9 4.1a.4 .4 0 0 0 0 .6 .4 .4 0 0 0 .6-.2l-.4-.6z" fill-rule="evenodd"/>
</g>
<path d="M67.2 6.1v2M126.5 6.1v2" fill="none" stroke="#000" stroke-width=".25"/>
<g fill="none" stroke="#de0000" stroke-width=".37">
<path d="M54.9 3h.9a1.19 1.19 0 0 1 .6 1.2l.6 2.1a.85 .85 0 0 0 1 .4h2.5M56.3 3.7h4.9l-.7 2.2h-3.6M116.1 5.2l-1.2-1.1-.1-.5-1-.6-.3 .3 .6 1 .5 .2 1.1 1.1M116.8 5.6l1.9 2v.3l-.4 .4h-.3l-1.9-2zM116.8 5.6l.6-.6a1.07 1.07 0 0 0 1.2-.2 1.07 1.07 0 0 0 .1-1.3l-.7 .8-.5-.4 .8-.8a1.07 1.07 0 0 0-1.2 .2 1.07 1.07 0 0 0-.3 1.2l-3.3 3.3v.3l.3 .3h.2l2.1-2.1M141.7 3.1l.4-.2h5.3l.3 .2 .1 3.9-.2 .4-.8 .1v1.2l-1.3-1.2h-3.4l-.4-.2zM143.5 5.6l.5-.3 1.7 .1 .2 .5v.9h-2.4zM144 6.1v.7M145.4 6.1v.7"/>
<circle cx="57.4" cy="7.8" r=".44"/>
<circle cx="59.9" cy="7.8" r=".44"/>
<circle cx="144.7" cy="4.3" r=".67"/>
</g>
<path d="M100.2 2.9v2.2" fill="none" stroke="#000" stroke-width=".28"/>
<path d="M81.4 2.8h2.8v1.7h1.7v4.2h-4.5zM82.3 6.4h2.8M82.3 5.4h2.8M82.3 7.3h2.8M84.2 2.8l1.7 1.7" fill="none" stroke="#de0000" stroke-width=".42"/>
<path d="M0 261.4h215.9v18h-215.9z" fill-rule="evenodd" fill="#fff"/>
<path d="M23.8 262.9l3.4 6h-6.9z" fill="#231f20"/>
<path d="M22.1 267.7h1.3l-.4 .5h-.3a.55 .55 0 0 1-.6-.5z" fill-rule="evenodd" fill="#fff"/>
<path d="M22.1 267.7h1.3l-.4 .5h-.3a.55 .55 0 0 1-.6-.5z" fill="none" stroke="#231f20" stroke-width=".34"/>
<path d="M22.1 267.7h1.3l-.4 .5h-.5zM22.6 265.8h.1M22.6 265.8h2.3zM23.7 265.9h.1M23.7 264.9v1zM24 267.7h.1" fill="none" stroke="#fff" stroke-width=".34"/>
<path d="M24.7 265.8l-.7 1.9z" fill="#fff"/>
<path d="M24.7 265.8l-.7 1.9z" fill="none" stroke="#fff" stroke-width=".34"/>
<path d="M24.7 265.8l.7 1.9z" fill="#fff"/>
<path d="M24.7 265.8l.7 1.9zM25.3 267.7h.1" fill="none" stroke="#fff" stroke-width=".34"/>
<path d="M22.8 265.8l-.7 1.9z" fill="#fff"/>
<path d="M22.8 265.8l-.7 1.9z" fill="none" stroke="#fff" stroke-width=".34"/>
<path d="M22.8 265.8l.6 1.9z" fill="#fff"/>
<path d="M22.8 265.8l.6 1.9z" fill="none" stroke="#fff" stroke-width=".34"/>
<path d="M24.1 267.7h1.3a.65 .65 0 0 1-.6 .5 .65 .65 0 0 1-.7-.5z" fill-rule="evenodd" fill="#fff"/>
<path d="M24.1 267.7h1.3a.65 .65 0 0 1-.6 .5 .65 .65 0 0 1-.7-.5z" fill="none" stroke="#231f20" stroke-width=".34"/>
<path d="M24 267.7h.1M24.1 267.7h1.3l-.4 .5h-.5z" fill="none" stroke="#fff" stroke-width=".34"/>
<path d="M19 261.7h177.8" fill="none" stroke="#000" stroke-width=".53"/>
<text font-size="5.3" x="22.9" y="31.2">TPS55340 Integrated 5-A Wide Input Range Boost/SEPIC/Flyback DC/DC Regulator</text>
<g font-size="4.2">
<text x="20" y="41.8">1 Features</text>
<text x="111.1" y="41.8">3 Description</text>
<text x="20" y="122.2">2 Applications</text>
</g>
<g font-size="3.5">
<text x="20" y="47.9">•</text>
<text x="25" y="47.9">Internal 5-A, 40-V low-side MOSFET switch</text>
<text x="111.1" y="47.9">The</text>
<text x="120" y="47.9">TPS55340</text>
<text x="139.4" y="47.9">is</text>
<text x="144.7" y="47.9">a</text>
<text x="149.4" y="47.9">monolithic,</text>
<text x="169" y="47.9">nonsynchronous,</text>
<text x="20" y="52.2">•</text>
<text x="25" y="52.2">2.9-V to 32-V input voltage range</text>
<text x="111.1" y="52.2">switching regulator with integrated 5-A, 40-V power</text>
<text x="20" y="56.4">•</text>
<text x="25" y="56.4">±0.7% reference voltage</text>
<text x="111.1" y="56.4">switch.</text>
<text x="124.4" y="56.4">The</text>
<text x="133" y="56.4">device</text>
<text x="145.7" y="56.4">can</text>
<text x="153.9" y="56.4">be</text>
<text x="160.3" y="56.4">configured</text>
<text x="179.3" y="56.4">in</text>
<text x="184.5" y="56.4">several</text>
<text x="20" y="60.6">•</text>
<text x="20" y="64.9">•</text>
<text x="25" y="60.6">0.5-mA operating quiescent current</text>
<text x="25" y="64.9">2.7-µA shutdown supply current</text>
<text x="111.1" y="60.6">standard</text>
<text x="111.1" y="64.9">boost, SEPIC, and isolated flyback. The device has</text>
<text x="128.3" y="60.6">switching-regulator</text>
<text x="161.4" y="60.6">topologies,</text>
<text x="182" y="60.6">including</text>
<text x="20" y="69.1">•</text>
<text x="25" y="69.1">Fixed frequency current mode PWM control</text>
<text x="111.1" y="69.1">a wide input voltage range to support applications with</text>
<text x="20" y="73.3">•</text>
<text x="20" y="77.6">•</text>
<text x="25" y="73.3">Frequency adjustable from 100 kHz to 1.2 MHz</text>
<text x="25" y="77.6">Synchronization capability to external clock</text>
<text x="111.1" y="73.3">input voltage from multicell batteries or regulated</text>
<text x="111.1" y="77.6">3.3-V, 5-V, 12-V, and 24-V power rails.</text>
<text x="20" y="81.8">•</text>
<text x="25" y="81.8">Adjustable soft-start time</text>
<text x="111.1" y="83.9">The</text>
<text x="119.7" y="83.9">TPS55340</text>
<text x="138.9" y="83.9">regulates</text>
<text x="156" y="83.9">the</text>
<text x="163.4" y="83.9">output</text>
<text x="175.7" y="83.9">voltage</text>
<text x="189.6" y="83.9">with</text>
<text x="20" y="86">•</text>
<text x="25" y="86">Pulse skipping for higher efficiency at light loads</text>
<text x="111.1" y="88.2">current mode PWM (pulse width modulation) control,</text>
<text x="20" y="90.3">•</text>
<text x="25" y="90.3">Cycle-by-cycle current limit, thermal shutdown,</text>
<text x="25" y="94.5">and UVLO protection</text>
<text x="111.1" y="92.4">and has an internal oscillator. The switching frequency</text>
<text x="20" y="98.7">•</text>
<text x="25" y="98.7">QFN-16 (3-mm × 3-mm) and HTSSOP-14</text>
<text x="111.1" y="96.6">of PWM is set by either an external resistor or by</text>
<text x="111.1" y="100.9">synchronizing to an external clock signal. The user</text>
<text x="20" y="107.2">•</text>
<text x="25" y="107.2">Wide –40°C to 150°C operating T range</text>
<text x="25" y="103">packages with PowerPAD</text>
<text x="111.1" y="105.1">can program the switching frequency from</text>
<text x="20" y="111.4">•</text>
<text x="25" y="111.4">Create a custom design using the TPS55340 with</text>
<text x="111.1" y="109.3">100 kHz to 1.2 MHz.</text>
<text x="25" y="115.7">the WEBENCH Power Designer</text>
<text x="111.1" y="119.9">function to limit inrush current during start-up and</text>
<text x="111.1" y="115.7">The</text>
<text x="120.7" y="115.7">device</text>
<text x="134.3" y="115.7">features</text>
<text x="150.5" y="115.7">a</text>
<text x="156" y="115.7">programmable</text>
<text x="182.2" y="115.7">soft-start</text>
<text x="111.1" y="124.1">has other built-in protection features including cycle-</text>
<text x="20" y="128.4">•</text>
<text x="25" y="128.4">3.3-V, 5-V, 12-V, 24-V power conversion</text>
<text x="111.1" y="128.4">by-cycle overcurrent limit and thermal shutdown.</text>
<text x="20" y="132.6">•</text>
<text x="20" y="136.8">•</text>
<text x="25" y="132.6">Boost, SEPIC, and flyback topologies</text>
<text x="25" y="136.8">Thunderbolt port, USB type-C power delivery,</text>
<text x="111.1" y="134.7">The TPS55340 is available in a small 3-mm × 3-mm</text>
<text x="25" y="141.1">power docking for tablets, and portable PCs</text>
<text x="111.1" y="143.2">PowerPAD for enhanced thermal performance.</text>
<text x="111.1" y="139">16-pin QFN as well as 14-pin HTSSOP packages with</text>
<text x="20" y="145.3">•</text>
<text x="20" y="149.5">•</text>
<text x="25" y="149.5">ADSL modems</text>
<text x="111.1" y="149.5">The 5-A, 40-V TPS55340 boost converter in the</text>
<text x="111.1" y="153.8">HTSSOP-14 package is pin-to-pin compatible with the</text>
<text x="111.1" y="158">3-A, 40-V TPS61175, and it extends the maximum</text>
<text x="111.1" y="162.2">input voltage from 18 V to 32 V.</text>
<text x="137.6" y="168.6">Device Information</text>
<text x="41.3" y="247.3">Typical Application (Boost)</text>
<text x="128" y="250.6">Efficiency vs Output Current</text>
</g>
<text font-size="3.5" fill="#00f" x="25" y="145.3">Industrial power systems</text>
<text font-size="3.2" fill="#00f" x="181.8" y="21.1">TPS55340</text>
<g font-size="2.8">
<text x="114.9" y="173">PART NUMBER</text>
<text x="145.3" y="173">PACKAGE</text>
<text x="169.5" y="173">BODY SIZE (NOM)</text>
<text x="140.2" y="177.9">HTSSOP (14)</text>
<text x="168.4" y="177.9">5.00 mm × 4.40 mm</text>
<text x="111.9" y="180.4">TPS55340</text>
<text x="140.2" y="182.9">WQFN (16)</text>
<text x="168.4" y="182.9">3.00 mm × 3.00 mm</text>
<text x="111.1" y="189.7">(1)</text>
<text x="118.6" y="189.7">For all available packages, see the orderable addendum at</text>
<text x="118.6" y="193.1">the end of the data sheet.</text>
<text x="27.9" y="265.5">An IMPORTANT NOTICE at the end of this data sheet addresses availability, warranty, changes, use in safety-critical applications,</text>
<text x="27.9" y="268.9">intellectual property matters and other important disclaimers. PRODUCTION DATA.</text>
</g>
<g font-size="2.6">
<text x="65.3" y="102.1">™</text>
<text x="77.4" y="107.9">J</text>
</g>
<text font-size="2.5" x="134.5" y="24.3">SLVSBD4E – MAY 2012 – REVISED SEPTEMBER 2021</text>
<g font-size="2.4">
<text x="120.1" y="197.6">100</text>
<text x="121.5" y="201.9">95</text>
<text x="121.5" y="206.2">90</text>
<text x="121.5" y="214.7">80</text>
<text x="121.5" y="210.4">85</text>
<text x="171" y="213.1">V</text>
<text x="171" y="215.9">f</text>
<text x="175.1" y="215.9">= 600 kHz</text>
<text x="176.9" y="213.1">= 24 V</text>
<text x="121.5" y="219">75</text>
<text x="117.3" y="225.4" transform="rotate(-90 117.3 225.4)">Efficiency (%)</text>
<text x="121.5" y="227.5">65</text>
<text x="121.5" y="223.3">70</text>
<text x="121.5" y="231.8">60</text>
<text x="176.8" y="231.6">V</text>
<text x="180.7" y="231.6">= 15 V</text>
<text x="121.5" y="236.1">55</text>
<text x="176.8" y="234.4">V</text>
<text x="176.8" y="237.3">V</text>
<text x="180.7" y="234.4">= 12 V</text>
<text x="180.7" y="237.3">= 5 V</text>
<text x="121.5" y="240.3">50</text>
<text x="124.9" y="242.4">0</text>
<text x="134.4" y="242.4">0.4</text>
<text x="144.9" y="242.4">0.8</text>
<text x="147.3" y="245.3">Output Current (A)</text>
<text x="155.4" y="242.4">1.2</text>
<text x="165.9" y="242.4">1.6</text>
<text x="177.4" y="242.4">2</text>
<text x="187" y="242.4">2.4</text>
</g>
<text font-size="2.1" fill="#00f" x="159.2" y="172.1">(1)</text>
<g font-size="2.1">
<text x="31.2" y="198">V</text>
<text x="62" y="197.4">L</text>
<text x="78" y="197.7">D</text>
<text x="98.5" y="198">V</text>
<text x="45.1" y="205.4">C</text>
<text x="57.2" y="206.9">TPS55340</text>
<text x="98.5" y="205.7">C</text>
<text x="87.5" y="212.3">R</text>
<text x="33.3" y="227.8">C</text>
<text x="23.8" y="229.7">R</text>
<text x="45.1" y="229.8">R</text>
<text x="87.5" y="229.4">R</text>
<text x="46.5" y="236">C</text>
</g>
<g font-size="1.7">
<text x="172.6" y="213.5">OUT</text>
<text x="171.7" y="216.4">SW</text>
<text x="178.4" y="232">IN</text>
<text x="178.4" y="234.9">IN</text>
<text x="178.4" y="237.7">IN</text>
</g>
<g font-size="1.6">
<text x="65.6" y="210">SW</text>
<text x="56.2" y="210.1">VIN</text>
<text x="56.2" y="214">EN</text>
<text x="65.6" y="213.9">SW</text>
<text x="56.2" y="218.1">FREQ</text>
<text x="65.6" y="217.8">SW</text>
<text x="56.2" y="222">SS</text>
<text x="56.2" y="225.9">COMP</text>
<text x="63.5" y="225.9">PGND</text>
<text x="66.1" y="222">FB</text>
<text x="56.2" y="229.7">SYNC</text>
<text x="56.4" y="233.8">AGND</text>
<text x="63.5" y="229.8">PGND</text>
<text x="63.5" y="233.7">PGND</text>
</g>
<text font-size="1.4" x="188.3" y="246.3">G031</text>
<g font-size="1.3">
<text x="32.5" y="198.2">IN</text>
<text x="99.9" y="198.2">OUT</text>
<text x="46.5" y="205.6">I</text>
<text x="100" y="206">O</text>
<text x="89" y="212.5">SH</text>
<text x="25.3" y="229.9">FREQ</text>
<text x="34.7" y="228">SS</text>
<text x="46.5" y="230">C</text>
<text x="89" y="229.7">SL</text>
<text x="48" y="236.2">C</text>
</g>
</svg>
